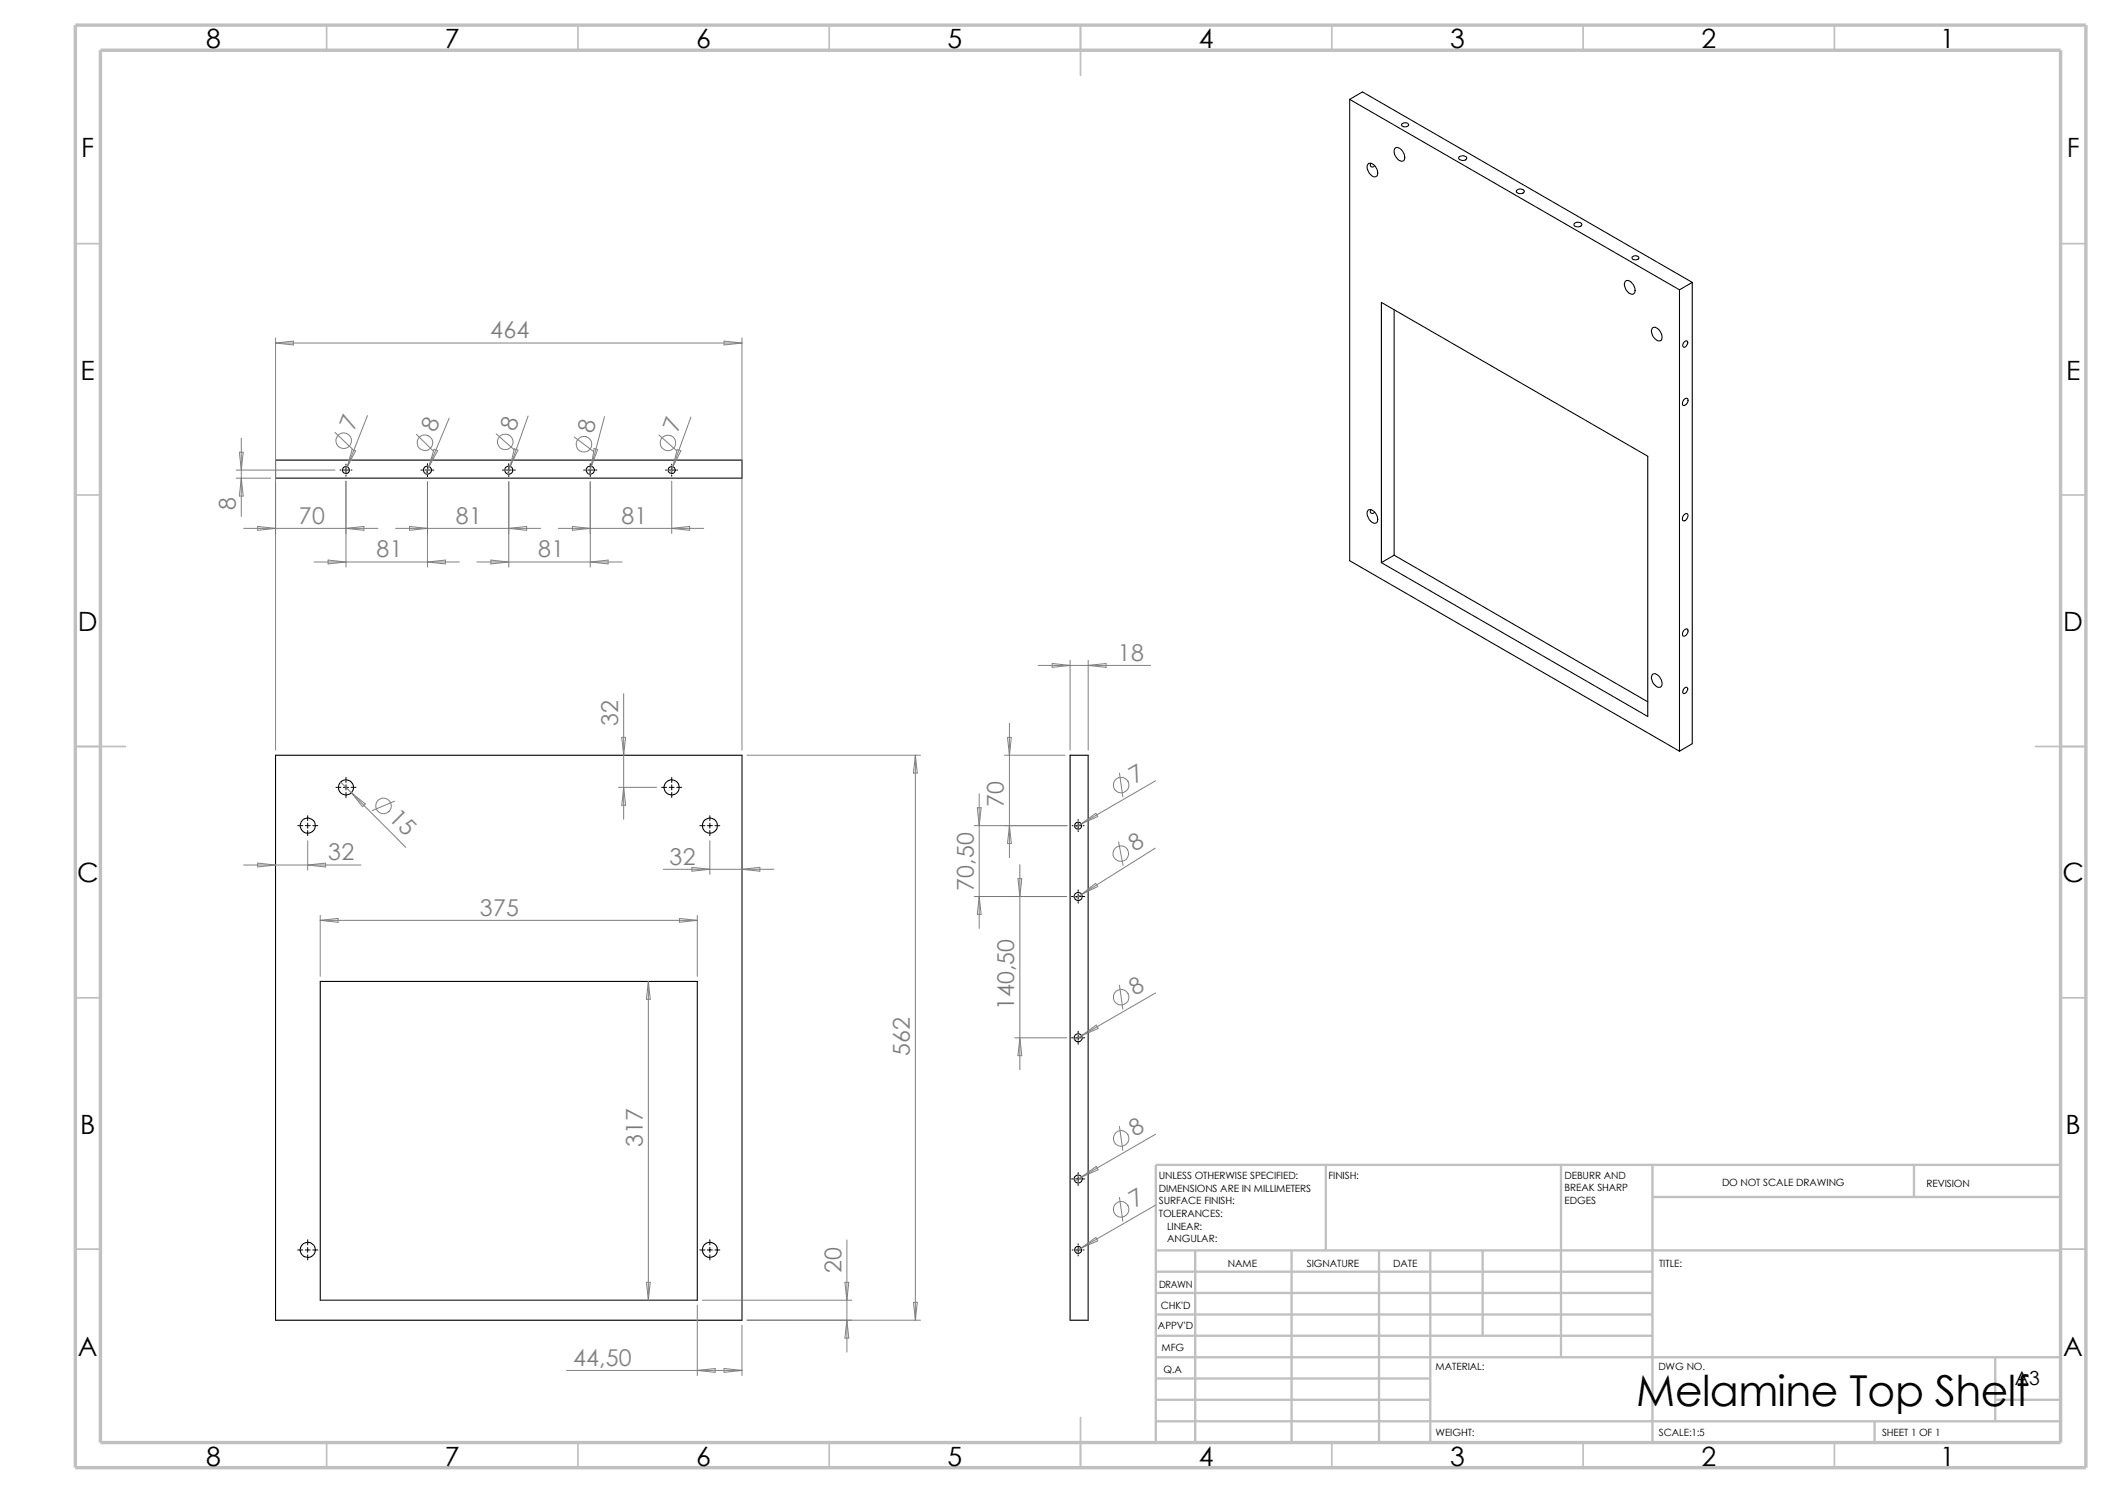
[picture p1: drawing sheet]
<svg xmlns="http://www.w3.org/2000/svg" width="420mm" height="297mm" viewBox="0 0 420 297" stroke-linecap="round" stroke-linejoin="round" font-family="sans-serif">
<g fill="none" stroke="#c0c0c0" stroke-width=".34">
<path d="M65 5v5M115 5v5M165 5v5M215 5v10M265 5v5M315 5v5M365 5v5M15 48.5h5M410 48.5h5M15 98.5h5M410 98.5h5M15 148.5h10"/>
<path d="M405 148.5h10M15 198.5h5M410 198.5h5M15 248.5h5M410 248.5h5M65 287v5M115 287v5M165 287v5M215 282v10M265 287v5M315 287v5M365 287v5"/>
</g>
<g fill="none" stroke="#c0c0c0" stroke-width=".47">
<path d="M263.8 231.7v17.1M310.6 231.7v38.3M328.8 238.1h81.2M328.8 231.7v55.3M380.8 231.7v6.4M410 231.7h-180v55.3M230 257.2h98.8M230 253h98.8M230 248.8h180M237.8 248.8v38.2M257 248.8v38.2M274.4 248.8v38.2"/>
<path d="M284.6 248.8v38.2M295 248.8v16.9M230 265.7h98.8M230 261.5h98.8M230 270h180M230 278.5h54.6M230 274.2h54.6M397 270v12.7M397 278.5h13M230 282.7h180M373 282.7v4.3"/>
</g>
<path d="M15 5h400v287h-400zM20 10h390v277h-390z" fill="none" stroke="#c0c0c0" stroke-width=".68" stroke-linecap="butt"/>
<g fill="none" stroke="#000" stroke-width=".21">
<path d="M268.5 19.8v91.7l65.6 37.9M268.5 19.8l65.6 37.9M268.5 19.8l2.6-1.5 65.6 37.9M272.3 32.5a1.81 1.81 0 0 1 1.7 2.4l-.3 .2a1.67 1.67 0 0 1-1.7-1.5v-.7zM272.8 32.5a.44 .44 0 0 0 0 .7 .44 .44 0 0 0 .7-.3M277.5 29.5a1.11 1.11 0 0 1 1.6 .7 1.29 1.29 0 0 1 0 1.8 1.9 1.9 0 0 1-1.6-2.5zM278.9 24.6a.79 .79 0 0 1 1.3 .3 .97 .97 0 0 1-1.4 0zM290.4 31.2a1 1 0 0 1 1.4 .2 .88 .88 0 0 1-.8 .5 .88 .88 0 0 1-.8-.5zM301.7 37.9a.92 .92 0 0 1 1.5 .2 .93 .93 0 0 1-1.5 0zM313.3 44.4a.94 .94 0 0 1 1.4 .3 .93 .93 0 0 1-1.6 0zM323.3 56l.2-.1a1.68 1.68 0 0 1 1.8 1.9 .68 .68 0 0 1-.4 .7 .68 .68 0 0 1-.8-.2 2.07 2.07 0 0 1-.8-2.3zM324.7 51.2a.8 .8 0 0 1 1.4 .2 .75 .75 0 0 1-.8 .3 .75 .75 0 0 1-.6-.5z"/>
<path d="M334.1 57.7v91.7M336.7 56.2l-2.6 1.5M336.7 56.2v91.8l-2.6 1.4M274.8 60.2l53 30.6v51.7l-53-30.6zM277.4 61.6v48.8M328.8 65.2a1.39 1.39 0 0 1 1.7 1.2 .87 .87 0 0 1-.5 1.4 1.9 1.9 0 0 1-1.2-2.6zM335 79.5a.48 .48 0 0 1 .7-.2 .48 .48 0 0 1 0 .8l-.2 .3a.44 .44 0 0 1-.7 .2 .44 .44 0 0 1 0-.6zM335.1 68l.4-.2a.75 .75 0 0 1 .2 .8 .75 .75 0 0 1-.6 .5l-.3-.3zM54.8 91.5h92.8v3.6h-92.8zM272.2 101.6a1.07 1.07 0 0 1 1.5 .6 1.29 1.29 0 0 1 0 1.9 1.67 1.67 0 0 1-1.7-1.6v-.5zM272.8 101.4a.45 .45 0 0 0 0 .7 .45 .45 0 0 0 .7-.2M277.4 110.4l-2.6 1.5"/>
<path d="M277.4 110.4l50.4 29.2M335.2 102.3l.3-.1a.87 .87 0 0 1 .2 .9 .87 .87 0 0 1-.8 .5 .89 .89 0 0 1 .3-1.3zM328.8 134.2a1.39 1.39 0 0 1 1.7 1.1 .87 .87 0 0 1-.5 1.4 1.9 1.9 0 0 1-1.2-2.5zM335 125.4a.48 .48 0 0 1 .7-.2 .48 .48 0 0 1 0 .7l-.2 .4a.44 .44 0 0 1-.7 .2 .44 .44 0 0 1 0-.6zM335.1 136.9a.41 .41 0 0 1 .6-.1 .41 .41 0 0 1 0 .7l-.2 .2a.4 .4 0 0 1-.5 .3 .4 .4 0 0 1-.1-.7zM54.8 150.2h92.8v112.4h-92.8zM212.9 150.2h3.6v112.4h-3.6zM63.7 195.2h75v63.5h-75z"/>
<circle cx="68.8" cy="93.5" r=".7"/>
<circle cx="85" cy="93.5" r=".8"/>
<circle cx="101.2" cy="93.5" r=".8"/>
<circle cx="117.4" cy="93.5" r=".81"/>
<circle cx="133.6" cy="93.5" r=".7"/>
<circle cx="68.8" cy="156.6" r="1.5"/>
<circle cx="133.6" cy="156.6" r="1.5"/>
<circle cx="61.2" cy="164.2" r="1.51"/>
<circle cx="141.2" cy="164.2" r="1.5"/>
<circle cx="214.5" cy="164.3" r=".69"/>
<circle cx="214.5" cy="178.4" r=".79"/>
<circle cx="214.5" cy="206.5" r=".8"/>
<circle cx="214.5" cy="234.5" r=".8"/>
<circle cx="61.2" cy="248.7" r="1.51"/>
<circle cx="141.2" cy="248.6" r="1.49"/>
<circle cx="214.5" cy="248.7" r=".7"/>
</g>
<g fill="none" stroke="#000" stroke-width=".2">
<path d="M67.6 93.5h.2M68.3 93.5h1M68.8 92.3v.2M68.8 93v1M68.8 94.5v.2M69.8 93.5h.2M83.7 93.5h.3M84.5 93.5h1M85 92.2v.3M85 93v1M85 94.5v.3M86 93.5h.3"/>
<path d="M99.9 93.5h.3M100.7 93.5h1M101.2 92.2v.3M101.2 93v1M101.2 94.5v.3M102.2 93.5h.3M116.1 93.5h.3M116.9 93.5h1M117.4 92.2v.3M117.4 93v1M117.4 94.5v.3M118.4 93.5h.3"/>
<path d="M132.4 93.5h.2M133.1 93.5h1M133.6 92.3v.2M133.6 93v1M133.6 94.5v.2M134.6 93.5h.2M66.8 156.6h1M68.3 156.6h1M68.8 154.6v1.1M68.8 156.1v1M68.8 157.6v1.1M69.8 156.6h1"/>
<path d="M131.6 156.6h1M133.1 156.6h1M133.6 154.6v1.1M133.6 156.1v1M133.6 157.6v1.1M134.6 156.6h1M59.2 164.3h1M60.7 164.3h1M61.2 162.3v.9M61.2 163.7v1.1M61.2 165.2v1M62.2 164.3h1"/>
<path d="M139.2 164.3h1.1M140.7 164.3h1M141.2 162.3v.9M141.2 163.7v1.1M141.2 165.2v1M142.2 164.3h1M213.2 178.4h.3M213.3 164.3h.2M214 164.3h1M214 178.4h1M214.5 163v.2M214.5 163.7v1.1"/>
<path d="M214.5 165.2v.2M214.5 177v.3M214.5 177.8v1.1M214.5 179.4v.3M215.5 164.3h.2M215.5 178.4h.3M213.2 206.5h.3M214 206.5h1M214.5 205.1v.3M214.5 206v.9M214.5 207.4v.3M215.5 206.5h.3"/>
<path d="M213.2 234.5h.3M214 234.5h1M214.5 233.3v.3M214.5 234.1v.9M214.5 235.5v.3M215.5 234.5h.3M59.2 248.7h1M60.7 248.7h1M61.2 246.6v1M61.2 248.2v.9M61.2 249.6v1.1M62.2 248.7h1"/>
<path d="M139.2 248.7h1.1M140.7 248.7h1M141.2 246.6v1M141.2 248.2v.9M141.2 249.6v1.1M142.2 248.7h1M213.3 248.7h.2M214 248.7h1M214.5 247.4v.2M214.5 248.2v.9M214.5 249.6v.3M215.5 248.7h.2"/>
</g>
<g fill="none" stroke="#808080" stroke-width=".2">
<path d="M54.8 68.2l3.6-.3v.7zM54.8 68.2h92.8M54.8 67.2v82M144.1 67.9l3.5 .3-3.5 .4zM147.6 67.2v82M47 93.5h19.6M47 95.1h6.8M47.6 90h.8l-.4 3.5zM48 87.2v15.5M48 95.1l.4 3.6h-.8zM66.6 86l3.5 3.3M68.8 95.7v17.1"/>
<path d="M69.1 92.9l-.5 1.3M70.1 89.4l.6 .3-1.6 3.2zM73.1 82.7l-4 10.2M82.8 86.4l3.4 3.3M85 95.8v17M85.3 92.8l-.6 1.5M86.4 89.4l.7 .3-1.8 3.1zM89.4 83.2l-4.1 9.6M98.7 86.3l3.6 3.2M101.2 95.8v17M101.5 92.8l-.5 1.5M102.3 89.3l.7 .2-1.5 3.3z"/>
<path d="M105.1 82.8l-3.6 10M114.3 87l3.8 2.8M117.4 95.8v17M117.6 92.8l-.4 1.5M118.2 89.2l.7 .2-1.3 3.4zM120.3 82.9l-2.7 9.9M131.1 86.5l3.6 3.2M133.6 95.7v10.4M133.9 92.9l-.5 1.3M134.7 89.4l.8 .3-1.6 3.2zM137.5 83l-3.6 9.9M48.5 105.1h26.7"/>
<path d="M51.3 104.7l3.5 .4-3.5 .4zM62.5 111.8h28.9M65.3 111.4l3.5 .4-3.5 .4zM68.8 105.1l3.6-.4v.8zM78.7 105.1h28.9M81.5 104.7l3.5 .4-3.5 .4zM85 111.8l3.6-.4v.8zM94.9 111.8h28.9M97.7 111.4l3.5 .4-3.5 .4zM101.2 105.1l3.6-.4v.8zM111.1 105.1h28.9M113.9 104.7l3.5 .4-3.5 .4z"/>
<path d="M117.4 111.8l3.6-.4v.8zM133.6 105.1l3.6-.4v.8zM124.1 138v25M206.5 132.4h22.4M209.3 132l3.6 .4-3.6 .4zM212.9 131.4v17.8M216.5 132.4l3.5-.4v.8zM216.5 131.4v17.8M67.8 155.6l2.1 2.1M69.9 157.7l2.8 2.2-.6 .6zM69.9 157.7l10.8 10.9M78.5 159.4l-4.4 1.8"/>
<path d="M123.1 156.6h7.5M123.7 146.7h.8l-.4 3.5zM124.1 156.6l.4 3.6h-.8zM148.6 150.2h34.5M182.1 150.2l.4 3.6h-.8zM182.1 150.2v112.4M194.8 157.9v26.8M199.9 150.2h12M200.4 146.7h.8l-.4 3.5zM200.8 143.9v26.7M222.7 153.8l.7 4.7M229.9 155.3l-14.8 8.6"/>
<path d="M48.5 172.1h23.3M51.3 171.7l3.5 .4-3.5 .4zM61.2 167.3v5.8M61.2 172.1l3.6-.4v.8zM132 172.9h22M137.7 172.6l3.5 .3-3.5 .4zM141.2 167.3v6.6M147.6 172.9l3.6-.3v.7zM193.8 164.3h18.5M193.8 178.4h18.4M194.4 160.7h.8l-.4 3.6zM194.8 178.4l.4 3.5h-.8z"/>
<path d="M200.8 164.3l.4 3.5h-.8zM202.5 174.8h.8l-.4 3.6zM202.9 172v40.8M215.1 163.9l2.9-2.1 .4 .6zM215.1 163.9l-1.2 .7M215.2 177.9l2.8-2.2 .4 .7zM215.2 177.9l-1.4 .9M222.5 167.5l.9 4.7M229.8 168.7l-14.6 9.2M63.7 182.1v12.1M63.7 183.1h75M63.7 183.1l3.6-.4v.8z"/>
<path d="M129 195.2l.4 3.6h-.8zM129 195.2v63.5M135.2 182.7l3.5 .4-3.5 .4zM138.7 182.1v12.1M222.7 196l.7 4.7M229.9 197.5l-14.7 8.5M201.9 206.5h10.3M202.9 206.5l.4 3.5h-.8zM215.2 206l2.9-2.1 .4 .7zM215.2 206l-1.4 .8M215.2 234.1l-1.4 .8M215.2 234.1l2.9-2.1 .4 .7z"/>
<path d="M222.7 224.1l.7 4.8M222.7 238.2l.7 4.8M229.9 225.6l-14.7 8.5M229.9 239.7l-14.8 8.6M128.6 255.1h.8l-.4 3.6zM138.7 259.6v14M139.7 258.7h29.8M168.1 255.1h.8l-.4 3.6zM168.5 246.7v22.3M181.7 259.1h.8l-.4 3.5zM215.1 248.3l-1.2 .7M215.1 248.3l2.9-2.1 .4 .6z"/>
<path d="M112.7 272.6h34.9M138.7 272.6l3.6-.4v.8zM144.1 272.2l3.5 .4-3.5 .4zM147.6 263.7v9.9M148.6 262.6h34.5M168.5 262.6l.4 3.6h-.8z"/>
<circle cx="68.4" cy="87.7" r="1.55"/>
<circle cx="84.5" cy="88.1" r="1.54"/>
<circle cx="100.5" cy="87.9" r="1.55"/>
<circle cx="116.2" cy="88.4" r="1.56"/>
<circle cx="132.9" cy="88.1" r="1.55"/>
<circle cx="223.1" cy="156.2" r="1.56"/>
<circle cx="76.3" cy="160.3" r="1.55"/>
<circle cx="223" cy="169.8" r="1.56"/>
<circle cx="223.1" cy="198.4" r="1.56"/>
<circle cx="223.1" cy="226.5" r="1.56"/>
<circle cx="223.1" cy="240.6" r="1.56"/>
</g>
<text font-size="8.5" x="325.5" y="279.7">Melamine Top Shelf</text>
<g font-size="5.3">
<text x="41" y="9.6">8</text>
<text x="88.5" y="9.6">7</text>
<text x="138.5" y="9.6">6</text>
<text x="188.5" y="9.6">5</text>
<text x="238.5" y="9.6">4</text>
<text x="288.5" y="9.6">3</text>
<text x="338.5" y="9.6">2</text>
<text x="386" y="9.6">1</text>
<text x="16.2" y="31.3">F</text>
<text x="411.2" y="31.3">F</text>
<text x="16" y="75.6">E</text>
<text x="411" y="75.6">E</text>
<text x="15.5" y="125.6">D</text>
<text x="410.5" y="125.6">D</text>
<text x="15.3" y="175.6">C</text>
<text x="410.3" y="175.6">C</text>
<text x="16" y="225.6">B</text>
<text x="411" y="225.6">B</text>
<text x="15.5" y="269.8">A</text>
<text x="410.5" y="269.8">A</text>
<text x="41" y="291.6">8</text>
<text x="88.5" y="291.6">7</text>
<text x="138.5" y="291.6">6</text>
<text x="188.5" y="291.6">5</text>
<text x="238.5" y="291.6">4</text>
<text x="288.5" y="291.6">3</text>
<text x="338.5" y="291.6">2</text>
<text x="386" y="291.6">1</text>
</g>
<g font-size="4.6" fill="#808080">
<text x="97.5" y="67.3">464</text>
<text x="70.4" y="85.8" transform="rotate(-68 70.4 85.8)">7</text>
<text x="86.6" y="86.2" transform="rotate(-67 86.6 86.2)">8</text>
<text x="102.5" y="85.9" transform="rotate(-70 102.5 85.9)">8</text>
<text x="118" y="86.3" transform="rotate(-75 118 86.3)">8</text>
<text x="134.9" y="86.2" transform="rotate(-70 134.9 86.2)">7</text>
<text x="46.9" y="101.5" transform="rotate(-90 46.9 101.5)">8</text>
<text x="59.4" y="104.2">70</text>
<text x="90.7" y="104.2">81</text>
<text x="123.6" y="104.2">81</text>
<text x="74.9" y="110.9">81</text>
<text x="107.1" y="110.9">81</text>
<text x="222.4" y="131.4">18</text>
<text x="123" y="144.5" transform="rotate(-90 123 144.5)">32</text>
<text x="225.8" y="156" transform="rotate(-30 225.8 156)">7</text>
<text x="199.7" y="160.5" transform="rotate(-90 199.7 160.5)">70</text>
<text x="77.2" y="162.9" transform="rotate(45 77.2 162.9)">15</text>
<text x="65.3" y="171.2">32</text>
<text x="133.2" y="172">32</text>
<text x="225.8" y="169.5" transform="rotate(-32 225.8 169.5)">8</text>
<text x="193.7" y="177.2" transform="rotate(-90 193.7 177.2)">70,50</text>
<text x="95.5" y="182.2">375</text>
<text x="201.8" y="201" transform="rotate(-90 201.8 201)">140,50</text>
<text x="225.8" y="198.2" transform="rotate(-30 225.8 198.2)">8</text>
<text x="181" y="210" transform="rotate(-90 181 210)">562</text>
<text x="225.8" y="226.3" transform="rotate(-30 225.8 226.3)">8</text>
<text x="127.9" y="228.1" transform="rotate(-90 127.9 228.1)">317</text>
<text x="225.8" y="240.4" transform="rotate(-30 225.8 240.4)">7</text>
<text x="167.4" y="253.2" transform="rotate(-90 167.4 253.2)">20</text>
<text x="114" y="271.7">44,50</text>
</g>
<text font-size="3.9" x="400.9" y="275.5">A3</text>
<g font-size="2">
<text x="230.5" y="234.6">UNLESS OTHERWISE SPECIFIED:</text>
<text x="230.5" y="237.1">DIMENSIONS ARE IN MILLIMETERS</text>
<text x="230.5" y="239.6">SURFACE FINISH:</text>
<text x="264.3" y="234.6">FINISH:</text>
<text x="311.3" y="239.5">EDGES</text>
<text x="311.3" y="234.5">DEBURR AND</text>
<text x="311.3" y="237">BREAK SHARP</text>
<text x="342.6" y="236">DO NOT SCALE DRAWING</text>
<text x="383.3" y="236.2">REVISION</text>
<text x="230.5" y="242.1">TOLERANCES:</text>
<text x="232.2" y="244.6">LINEAR:</text>
<text x="232.2" y="247.1">ANGULAR:</text>
<text x="260" y="252">SIGNATURE</text>
<text x="277.2" y="252">DATE</text>
<text x="330.1" y="252">TITLE:</text>
<text x="230.6" y="256.2">DRAWN</text>
<text x="244.3" y="252.1">NAME</text>
<text x="230.9" y="260.4">CHK'D</text>
<text x="230.4" y="264.5">APPV'D</text>
<text x="231.1" y="268.8">MFG</text>
<text x="231.5" y="273.1">Q.A</text>
<text x="285.6" y="272.5">MATERIAL:</text>
<text x="329.9" y="272.5">DWG NO.</text>
<text x="285.6" y="285.6">WEIGHT:</text>
<text x="330" y="285.6">SCALE:1:5</text>
<text x="374.4" y="285.6">SHEET 1 OF 1</text>
</g>
</svg>
